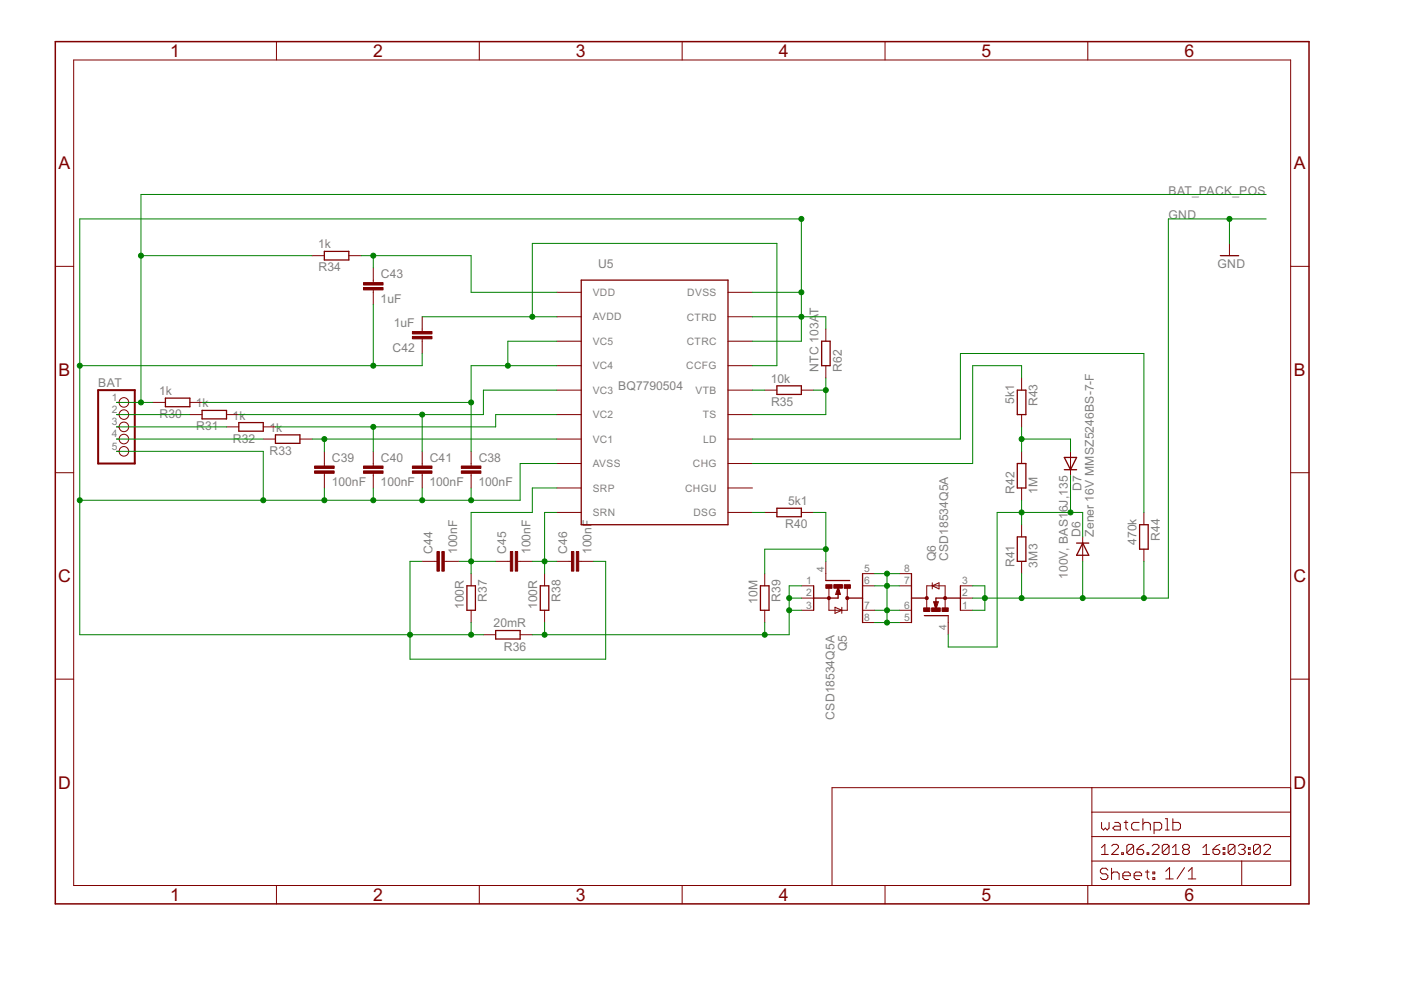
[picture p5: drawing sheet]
<svg xmlns="http://www.w3.org/2000/svg" width="297mm" height="210mm" viewBox="0 0 297 210" stroke-linecap="round" stroke-linejoin="round" font-family="sans-serif">
<g fill="none" stroke="#800000" stroke-width=".21">
<path d="M15.6 12.7h258v175h-258zM58.6 8.8v3.9M101.6 8.8v3.9M144.6 8.8v3.9M187.6 8.8v3.9M230.6 8.8v3.9M11.7 56.5h3.9M66.2 54.2h2.6M74 54.2h2.6M79.1 56.8v3.1M260.7 51.6v2.6M273.6 56.5h3.9"/>
<path d="M79.1 61.5v3.1M89.5 67.2v3.1M89.5 71.8v3.2M118 62h5.2M118 67.2h5.2M118 72.3h5.2M118 77.5h5.2M154.3 62h5.2M154.3 67.2h5.2M154.3 72.3h5.2M154.3 77.5h5.2M175.1 69.8v2.5"/>
<path d="M175.1 77.5v2.6M24.7 87.9h.6M24.7 93.1h.6M24.7 85.3h.6M24.7 90.5h.6M24.7 95.7h.6M32.5 85.3h2.6M40.3 87.9h2.5M40.3 85.3h2.5M48 87.9h2.6M48 90.5h2.6M55.8 93.1h2.6"/>
<path d="M55.8 90.5h2.6M63.6 93.1h2.6M68.8 95.7v3.1M79.1 95.7v3.1M89.5 95.7v3.1M99.9 95.7v3.1M118 82.7h5.2M118 87.9h5.2M118 93.1h5.2M118 98.3h5.2M154.3 82.7h5.2M154.3 87.9h5.2"/>
<path d="M154.3 93.1h5.2M154.3 98.3h5.2M162.1 82.7h2.6M169.9 82.7h2.6M216.6 80.1v2.6M216.6 87.9v2.6M216.6 95.7v2.6M227 95.7v5.2M11.7 100.2h3.9M68.8 100.4v3.1M79.1 100.4v3.1M89.5 100.4v3.1"/>
<path d="M89.5 119h3.1M94.2 119h3.1M99.9 100.4v3.1M105.1 119h3.1M109.7 119h3.2M118 103.5h5.2M118 108.6h5.2M118 119h3.2M122.7 119h3.1M154.3 103.5h5.2M154.3 108.6h5.2M162.1 108.6h2.6"/>
<path d="M169.9 108.6h2.6M175.1 119v4.1M216.6 103.5v2.6M216.6 111.3v2.5M216.6 119v2.6M229.6 113.8v5.2M242.5 108.6v2.7M242.5 116.4v2.6M273.6 100.2h3.9M99.9 121.6v2.6M99.9 129.4v2.6M102.5 134.6h2.6"/>
<path d="M110.3 134.6h2.6M115.5 121.6v2.6M115.5 129.4v2.6M162.1 121.6v2.6M162.1 129.4v2.6M169.9 126.8h2.6M169.9 129.4h2.6M169.9 124.2h2.6M175.6 126.8h.1M175.7 124.7v4.7h3.9v-4.6M177 128.8l1.5 .6-1.5 .6zM177.7 124.5l.5 1.5h-1z"/>
<path d="M177.7 124.5l.2 1.4M178.5 128.8v1.2M179.6 126.8h.2M182.9 129.4h2.6M182.9 124.2h2.6M182.9 121.6h2.6M182.9 132h2.6M190.7 129.4h2.6M190.7 124.2h2.6M190.7 121.6h2.6M190.7 132h2.6M196.4 126.8h.1"/>
<path d="M196.5 128.9v-4.7h3.9v4.7M197.7 124.2l1.4-.6v1.3zM197.7 123.6v1.3M197.9 127.6h1.1l-.6 1.5zM198.2 127.7l.2 1.4M200.4 126.8h.1M201 130.5v4.1M203.6 126.8h2.6M203.6 129.4h2.6M203.6 124.2h2.6M11.7 144h3.9M273.6 144h3.9"/>
<path d="M231.5 167v20.7M231.5 177.4h42.1M231.5 172.2h42.1M233.5 179.7l.8-.7v2.2M233.6 174.4v1.2l.4 .4 .4-.4 .3 .4 .4-.4v-1.2M235.7 179.4l.4-.4h.7l.3 .4v.3l-1.4 1.5h1.4M236.3 174.4h.8l.4 .4v1.2h-1.2l-.4-.4 .4-.4h1.2M238.3 174.4h.8M238.7 174v1.6l.4 .4M240.3 179.4v1.4l-.3 .4h-.7l-.4-.4M240.3 179.4l-.3-.4h-.7l-.4 .4v1.4M240.3 179.4l-1.4 1.4"/>
<path d="M241.5 174.4h-1.2l-.4 .4v.8l.4 .4h1.2M242.3 174.8l.4-.4h.8l.4 .4v1.2M242.3 173.6v2.4M242.5 179l-.7 .4-.7 .7M244.3 179.4l.3-.4h.8l.3 .4v.3l-1.4 1.5h1.4M244.7 176h1.2l.4-.4v-.8l-.4-.4h-1.2v2.4M247.1 176h.8M247.1 173.6h.4v2.4M247.9 179.4v1.4l-.4 .4h-.7l-.4-.4M247.9 179.4l-.4-.4h-.7l-.4 .4v1.4M247.9 179.4l-1.5 1.4M248.6 179.7l.7-.7v2.2"/>
<path d="M248.7 173.6v2.4h1.2l.4-.4v-.8l-.4-.4h-1.2M255 179.7l.8-.7v2.2M258.6 179l-.7 .4-.7 .7M259.3 179.7h.4v.4h-.4zM261.8 179.4v1.4l-.3 .4h-.7l-.4-.4M261.8 179.4l-.3-.4h-.7l-.4 .4v1.4M261.8 179.4l-1.4 1.4M262.6 179.4l.3-.4h.7l.4 .4v.3l-.4 .4M264.7 179.7h.3v.4h-.3zM267.2 179.4v1.4l-.4 .4h-.7l-.3-.4M267.2 179.4l-.4-.4h-.7l-.3 .4v1.4M267.2 179.4l-1.4 1.4"/>
<path d="M267.9 179.4l.4-.4h.7l.4 .4v.3l-1.5 1.5h1.5M273.6 167h-97.2v20.7M58.6 187.7v3.9M101.6 187.7v3.9M144.6 187.7v3.9M187.6 187.7v3.9M230.6 187.7v3.9M231.5 182.6h42.1M233.5 181.2h1.5M234.9 184.5l-.4-.4h-.8l-.4 .4v.4l.4 .4h.8l.4 .4v.4l-.4 .4h-.8l-.4-.4M235.7 184.1v2.4M235.7 185.3l.4-.4h.8l.4 .4v1.2"/>
<path d="M237.8 180.8h.4v.4h-.4zM238.1 185.7h1.5v-.4l-.3-.4h-.8l-.4 .4v.8l.4 .4h.8M240.5 185.7h1.5v-.4l-.4-.4h-.7l-.4 .4v.8l.4 .4h.7M241.1 180.1h1l.4 .3v.4l-.4 .4h-.7l-.3-.4zM242.8 184.9h.8M243.2 180.8h.4v.4h-.4zM243.2 184.5v1.6l.4 .4M244.4 184.9h.4v.4h-.4zM244.4 186.1h.4v.4h-.4zM247.2 184.7l.8-.7v2.4M247.2 186.4h1.6M248.6 181.2h1.4"/>
<path d="M251.1 180.1l-.4 .3v.4l.4 .4h.7l.4-.4v-.4l-.4-.3M251.1 180.1l-.4-.4v-.3l.4-.4h.7l.4 .4v.3l-.4 .4M251.1 180.1h.7M251.1 184l-1.5 2.4M251.9 186.4h1.6M251.9 184.7l.8-.7v2.4M255 181.2h1.5M257.2 180.1h1.1l.3 .3v.4l-.3 .4h-.8l-.3-.4zM259.3 180.8h.4v.4h-.4zM263.3 182.6v5.1M263.3 180.1h.3M263.6 180.1l.4 .3v.4l-.4 .4h-.7l-.3-.4"/>
<path d="M264.7 180.8h.3v.4h-.3z"/>
<circle cx="26.3" cy="95.7" r="1.02"/>
<circle cx="26.3" cy="85.3" r="1.02"/>
<circle cx="26.3" cy="93.1" r="1.02"/>
<circle cx="26.3" cy="87.9" r="1.02"/>
<circle cx="26.3" cy="90.5" r="1.02"/>
</g>
<path d="M11.7 8.8h265.8v182.8h-265.8zM177.7 124.9l.2 1h-.5l.3-1.2 .2 .9M198.2 128l.2 .9 .3-1.2h-.5l.2 1.1" fill="none" stroke="#800000" stroke-width=".32"/>
<g fill="none" stroke="#800000" stroke-width=".28">
<path d="M68.8 53.3h5.2v1.8h-5.2zM123.2 59.4h31.1v51.9h-31.1zM258.7 54.2h3.9M174.2 72.3h1.8v5.2h-1.8zM35.1 84.4h5.2v1.8h-5.2zM42.8 87h5.2v1.8h-5.2zM50.6 89.6h5.2v1.8h-5.2zM58.4 92.2h5.2v1.8h-5.2zM164.7 81.8h5.2v1.8h-5.2zM215.7 82.7h1.8v5.2h-1.8zM215.7 98.3h1.8v5.2h-1.8zM225.7 97h2.6l-1.3 2.6z"/>
<path d="M225.7 99.6h2.6M164.7 107.8h5.2v1.8h-5.2zM215.7 113.8h1.8v5.2h-1.8zM228.3 115.1h2.5M229.6 115.1l1.2 2.6h-2.5zM241.6 111.3h1.8v5.1h-1.8zM99 124.2h1.8v5.2h-1.8zM105.1 133.7h5.2v1.8h-5.2zM114.6 124.2h1.8v5.2h-1.8zM161.2 124.2h1.8v5.2h-1.8zM172.5 126.8h3.1M172.5 124.2v5.2"/>
<path d="M175.1 123.1h5M177.7 124.5v2.3h-1.8M179.8 126.8h3.1M182.9 121.6v10.4M193.3 126.8h3.1M193.3 121.6v10.4M196 130.5h5M200.3 126.8h-1.9v2.3M200.5 126.8h3.1M203.6 124.2v5.2"/>
</g>
<path d="M20.8 82.7h7.8v15.6h-7.8z" fill="none" stroke="#800000" stroke-width=".42"/>
<g fill="#800000" stroke="#800000" stroke-width=".21">
<path d="M97.8 99.8h4.2v.6h-4.2z"/>
<path d="M97.8 98.8h4.2v.5h-4.2z"/>
<path d="M66.7 99.8h4.1v.6h-4.1z"/>
<path d="M66.7 98.8h4.1v.5h-4.1z"/>
<path d="M77.1 99.8h4.1v.6h-4.1z"/>
<path d="M77.1 98.8h4.1v.5h-4.1z"/>
<path d="M87.4 99.8h4.2v.6h-4.2z"/>
<path d="M87.4 98.8h4.2v.5h-4.2z"/>
<path d="M87.4 70.3h4.2v.5h-4.2z"/>
<path d="M87.4 71.3h4.2v.5h-4.2z"/>
<path d="M77.1 61h4.1v.5h-4.1z"/>
<path d="M77.1 59.9h4.1v.5h-4.1z"/>
<path d="M93.7 116.9h.5v4.2h-.5z"/>
<path d="M92.6 116.9h.6v4.2h-.6z"/>
<path d="M109.2 116.9h.5v4.2h-.5z"/>
<path d="M108.2 116.9h.5v4.2h-.5z"/>
<path d="M122.2 116.9h.5v4.2h-.5z"/>
<path d="M121.2 116.9h.5v4.2h-.5z"/>
<path d="M175.1 124h1.3v.7h-1.3z"/>
<path d="M179 124h1.3v.7h-1.3z"/>
<path d="M176.8 124h1.8v.7h-1.8z"/>
<path d="M199.7 128.9h1.3v.7h-1.3z"/>
<path d="M195.8 128.9h1.3v.7h-1.3z"/>
<path d="M197.5 128.9h1.8v.7h-1.8z"/>
</g>
<g fill="#800000" stroke="#800000" stroke-width=".21">
<circle cx="175.7" cy="126.8" r=".33"/>
<circle cx="179.6" cy="126.8" r=".33"/>
<circle cx="200.4" cy="126.8" r=".33"/>
<circle cx="196.5" cy="126.8" r=".33"/>
</g>
<g fill="none" stroke="#008000" stroke-width=".21">
<path d="M29.9 54.2h36.3M76.6 54.2h23.3v7.8h18.1M79.1 54.2v2.6M260.7 46.4v5.2M268.5 46.4h-20.8v80.4h-41.5M268.5 41.2h-238.6v44.1M79.1 64.6v12.9M89.5 75v2.5h-72.6M89.5 67.2h28.5M112.9 67.2v-15.6h51.8v25.9h-5.2M118 77.5h-18.1v18.2M118 72.3h-10.3v5.2"/>
<path d="M159.5 72.3h10.4v-25.9h-153v88.2h85.6M159.5 62h10.4M159.5 67.2h15.6v2.6M24.7 85.3h7.8M24.7 87.9h15.6M24.7 90.5h23.3M24.7 93.1h31.1M24.7 95.7h31.1v10.4M42.8 85.3h57.1M66.2 93.1h51.8M68.8 93.1v2.6M79.1 90.5v5.2"/>
<path d="M89.5 87.9v7.8M118 82.7h-15.5v5.2h-51.9M118 87.9h-12.9v2.6h-46.7M118 98.3h-7.7v7.8h-93.4M159.5 93.1h44.1v-18.1h38.9v33.6M159.5 82.7h2.6M172.5 82.7h2.6M175.1 80.1v7.8h-15.6M216.6 80.1v-2.6h-10.4v20.8h-46.7M216.6 90.5v5.2M216.6 93.1h10.4v2.6M68.8 103.5v2.6"/>
<path d="M79.1 103.5v2.6M89.5 103.5v2.6M89.5 119h-2.6v20.8h41.5v-20.8h-2.6M97.3 119h7.8M99.9 103.5v2.6M112.9 119h5.1M118 103.5h-5.1v5.1h-13v13M118 108.6h-2.5v13M159.5 108.6h2.6M172.5 108.6h2.6v10.4M175.1 116.4h-13v5.2M216.6 106.1v5.2"/>
<path d="M227 100.9v7.7M229.6 113.8v-5.2h-18.2v28.6h-10.4v-2.6M229.6 119v7.8M242.5 119v7.8M99.9 132v2.6M115.5 132v2.6M162.1 132v2.6M167.3 129.4h2.6M167.3 126.8h2.6M169.9 124.2h-2.6v10.4h-54.4M185.5 129.4h5.2M185.5 124.2h5.2"/>
<path d="M185.5 121.6h5.2M185.5 132h5.2M188.1 121.6v10.4M206.2 124.2h2.6v5.2h-2.6M216.6 121.6v5.2"/>
</g>
<g fill="#008000" stroke="#008000" stroke-width=".21">
<circle cx="208.8" cy="126.8" r=".53"/>
<circle cx="216.6" cy="126.8" r=".53"/>
<circle cx="229.6" cy="126.8" r=".53"/>
<circle cx="242.5" cy="126.8" r=".53"/>
<circle cx="260.7" cy="46.4" r=".53"/>
<circle cx="29.9" cy="85.3" r=".53"/>
<circle cx="29.9" cy="54.2" r=".53"/>
<circle cx="68.8" cy="93.1" r=".53"/>
<circle cx="79.1" cy="90.5" r=".53"/>
<circle cx="89.5" cy="87.9" r=".53"/>
<circle cx="99.9" cy="85.3" r=".53"/>
<circle cx="107.7" cy="77.5" r=".53"/>
<circle cx="79.1" cy="54.2" r=".53"/>
<circle cx="68.8" cy="106.1" r=".53"/>
<circle cx="79.1" cy="106.1" r=".53"/>
<circle cx="89.5" cy="106.1" r=".53"/>
<circle cx="99.9" cy="106.1" r=".53"/>
<circle cx="55.8" cy="106.1" r=".53"/>
<circle cx="16.9" cy="77.5" r=".53"/>
<circle cx="169.9" cy="62" r=".53"/>
<circle cx="169.9" cy="67.2" r=".53"/>
<circle cx="169.9" cy="46.4" r=".53"/>
<circle cx="99.9" cy="134.6" r=".53"/>
<circle cx="16.9" cy="106.1" r=".53"/>
<circle cx="86.9" cy="134.6" r=".53"/>
<circle cx="79.1" cy="77.5" r=".53"/>
<circle cx="112.9" cy="67.2" r=".53"/>
<circle cx="175.1" cy="82.7" r=".53"/>
<circle cx="115.5" cy="134.6" r=".53"/>
<circle cx="167.3" cy="126.8" r=".53"/>
<circle cx="167.3" cy="129.4" r=".53"/>
<circle cx="162.1" cy="134.6" r=".53"/>
<circle cx="115.5" cy="119" r=".53"/>
<circle cx="99.9" cy="119" r=".53"/>
<circle cx="188.1" cy="129.4" r=".53"/>
<circle cx="188.1" cy="124.2" r=".53"/>
<circle cx="188.1" cy="121.6" r=".53"/>
<circle cx="188.1" cy="132" r=".53"/>
<circle cx="175.1" cy="116.4" r=".53"/>
<circle cx="216.6" cy="108.6" r=".53"/>
<circle cx="227" cy="108.6" r=".53"/>
<circle cx="216.6" cy="93.1" r=".53"/>
</g>
<g font-size="4.2" fill="#800000">
<text x="36.1" y="12.1">1</text>
<text x="79.1" y="12.1">2</text>
<text x="122.1" y="12.1">3</text>
<text x="165.1" y="12.1">4</text>
<text x="208.1" y="12.1">5</text>
<text x="251.1" y="12.1">6</text>
<text x="12.4" y="35.9">A</text>
<text x="274.3" y="35.9">A</text>
<text x="12.4" y="79.7">B</text>
<text x="274.3" y="79.7">B</text>
<text x="12.3" y="123.4">C</text>
<text x="274.2" y="123.4">C</text>
<text x="12.3" y="167.2">D</text>
<text x="274.2" y="167.2">D</text>
<text x="36.1" y="191">1</text>
<text x="79.1" y="191">2</text>
<text x="122.1" y="191">3</text>
<text x="165.1" y="191">4</text>
<text x="208.1" y="191">5</text>
<text x="251.1" y="191">6</text>
</g>
<g font-size="2.9" fill="#808080">
<text x="247.8" y="41.2">BAT_PACK_POS</text>
<text x="247.8" y="46.4">GND</text>
<text x="67.5" y="52.7">1k</text>
<text x="67.5" y="57.6">R34</text>
<text x="80.8" y="59">C43</text>
<text x="126.8" y="56.8">U5</text>
<text x="258.1" y="56.8">GND</text>
<text x="80.7" y="64.2">1uF</text>
<text x="83.5" y="69.4">1uF</text>
<text x="173.5" y="66.7" transform="rotate(-90 173.5 66.7)">T</text>
<text x="83.2" y="74.6">C42</text>
<text x="20.8" y="82.1">BAT</text>
<text x="33.8" y="83.8">1k</text>
<text x="131.1" y="82.7">BQ7790504</text>
<text x="163.4" y="81.2">10k</text>
<text x="173.5" y="78.8" transform="rotate(-90 173.5 78.8)">NTC 103A</text>
<text x="178.4" y="78.8" transform="rotate(-90 178.4 78.8)">R62</text>
<text x="33.8" y="88.7">R30</text>
<text x="41.5" y="86.4">1k</text>
<text x="49.3" y="89">1k</text>
<text x="163.5" y="86.1">R35</text>
<text x="215" y="85.6" transform="rotate(-90 215 85.6)">5k1</text>
<text x="219.9" y="86.1" transform="rotate(-90 219.9 86.1)">R43</text>
<text x="41.6" y="91.3">R31</text>
<text x="49.4" y="93.9">R32</text>
<text x="57.1" y="91.5">1k</text>
<text x="57.2" y="96.4">R33</text>
<text x="70.4" y="97.9">C39</text>
<text x="80.8" y="97.9">C40</text>
<text x="91.1" y="97.9">C41</text>
<text x="101.5" y="97.9">C38</text>
<text x="70.3" y="103.1">100nF</text>
<text x="80.7" y="103.1">100nF</text>
<text x="91.1" y="103.1">100nF</text>
<text x="101.5" y="103.1">100nF</text>
<text x="167.1" y="107.1">5k1</text>
<text x="215.1" y="104.7" transform="rotate(-90 215.1 104.7)">R42</text>
<text x="220" y="104.8" transform="rotate(-90 220 104.8)">1M</text>
<text x="229.3" y="104.2" transform="rotate(-90 229.3 104.2)">D7</text>
<text x="166.5" y="112">R40</text>
<text x="226.4" y="108.6" transform="rotate(-90 226.4 108.6)">6J,135</text>
<text x="229.1" y="113.8" transform="rotate(-90 229.1 113.8)">D6</text>
<text x="231.9" y="113.8" transform="rotate(-90 231.9 113.8)">Zener 16V MMSZ5246BS-7-F</text>
<text x="91.7" y="117.4" transform="rotate(-90 91.7 117.4)">C44</text>
<text x="96.9" y="117.5" transform="rotate(-90 96.9 117.5)">100nF</text>
<text x="107.3" y="117.4" transform="rotate(-90 107.3 117.4)">C45</text>
<text x="112.5" y="117.5" transform="rotate(-90 112.5 117.5)">100nF</text>
<text x="120.3" y="117.4" transform="rotate(-90 120.3 117.4)">C46</text>
<text x="125.4" y="117.5" transform="rotate(-90 125.4 117.5)">100nF</text>
<text x="198.4" y="119" transform="rotate(-90 198.4 119)">Q6</text>
<text x="201" y="119" transform="rotate(-90 201 119)">CSD18534Q5A</text>
<text x="241" y="115.5" transform="rotate(-90 241 115.5)">470k</text>
<text x="245.9" y="114.7" transform="rotate(-90 245.9 114.7)">R44</text>
<text x="215.1" y="120.3" transform="rotate(-90 215.1 120.3)">R41</text>
<text x="220" y="120.3" transform="rotate(-90 220 120.3)">3M3</text>
<text x="226.4" y="122.7" transform="rotate(-90 226.4 122.7)">100V, BAS1</text>
<text x="98.3" y="129.1" transform="rotate(-90 98.3 129.1)">100R</text>
<text x="103.2" y="127.6" transform="rotate(-90 103.2 127.6)">R37</text>
<text x="113.9" y="129.1" transform="rotate(-90 113.9 129.1)">100R</text>
<text x="118.8" y="127.6" transform="rotate(-90 118.8 127.6)">R38</text>
<text x="160.6" y="128" transform="rotate(-90 160.6 128)">10M</text>
<text x="165.5" y="127.6" transform="rotate(-90 165.5 127.6)">R39</text>
<text x="104.7" y="133">20mR</text>
<text x="106.8" y="137.9">R36</text>
<text x="179.5" y="138.1" transform="rotate(-90 179.5 138.1)">Q5</text>
<text x="176.9" y="152.6" transform="rotate(-90 176.9 152.6)">CSD18534Q5A</text>
</g>
<g font-size="2.4" fill="#808080">
<text x="125.7" y="62.8">VDD</text>
<text x="145.7" y="62.8">DVSS</text>
<text x="125.7" y="67.9">AVDD</text>
<text x="145.6" y="68">CTRD</text>
<text x="125.7" y="73.1">VC5</text>
<text x="145.6" y="73.1">CTRC</text>
<text x="125.7" y="78.3">VC4</text>
<text x="125.7" y="83.5">VC3</text>
<text x="145.5" y="78.3">CCFG</text>
<text x="147.5" y="83.5">VTB</text>
<text x="23.7" y="85">1</text>
<text x="23.7" y="87.6">2</text>
<text x="125.7" y="88.7">VC2</text>
<text x="149" y="88.7">TS</text>
<text x="23.7" y="90.1">3</text>
<text x="23.7" y="92.7">4</text>
<text x="23.7" y="95.3">5</text>
<text x="125.7" y="93.9">VC1</text>
<text x="149.1" y="93.9">LD</text>
<text x="125.7" y="99.1">AVSS</text>
<text x="146.9" y="99.1">CHG</text>
<text x="125.7" y="104.2">SRP</text>
<text x="145.3" y="104.3">CHGU</text>
<text x="125.7" y="109.4">SRN</text>
<text x="147" y="109.4">DSG</text>
<text x="170.9" y="123.9">1</text>
<text x="174.7" y="121.3" transform="rotate(-90 174.7 121.3)">4</text>
<text x="183.2" y="121.3">5</text>
<text x="183.2" y="123.9">6</text>
<text x="191.7" y="123.9">7</text>
<text x="191.7" y="121.3">8</text>
<text x="204" y="123.9">3</text>
<text x="170.9" y="126.4">2</text>
<text x="170.9" y="129">3</text>
<text x="183.2" y="129">7</text>
<text x="183.2" y="131.6">8</text>
<text x="191.7" y="131.6">5</text>
<text x="191.7" y="129">6</text>
<text x="204" y="129">1</text>
<text x="204" y="126.4">2</text>
<text x="200.7" y="133.6" transform="rotate(-90 200.7 133.6)">4</text>
</g>
</svg>
